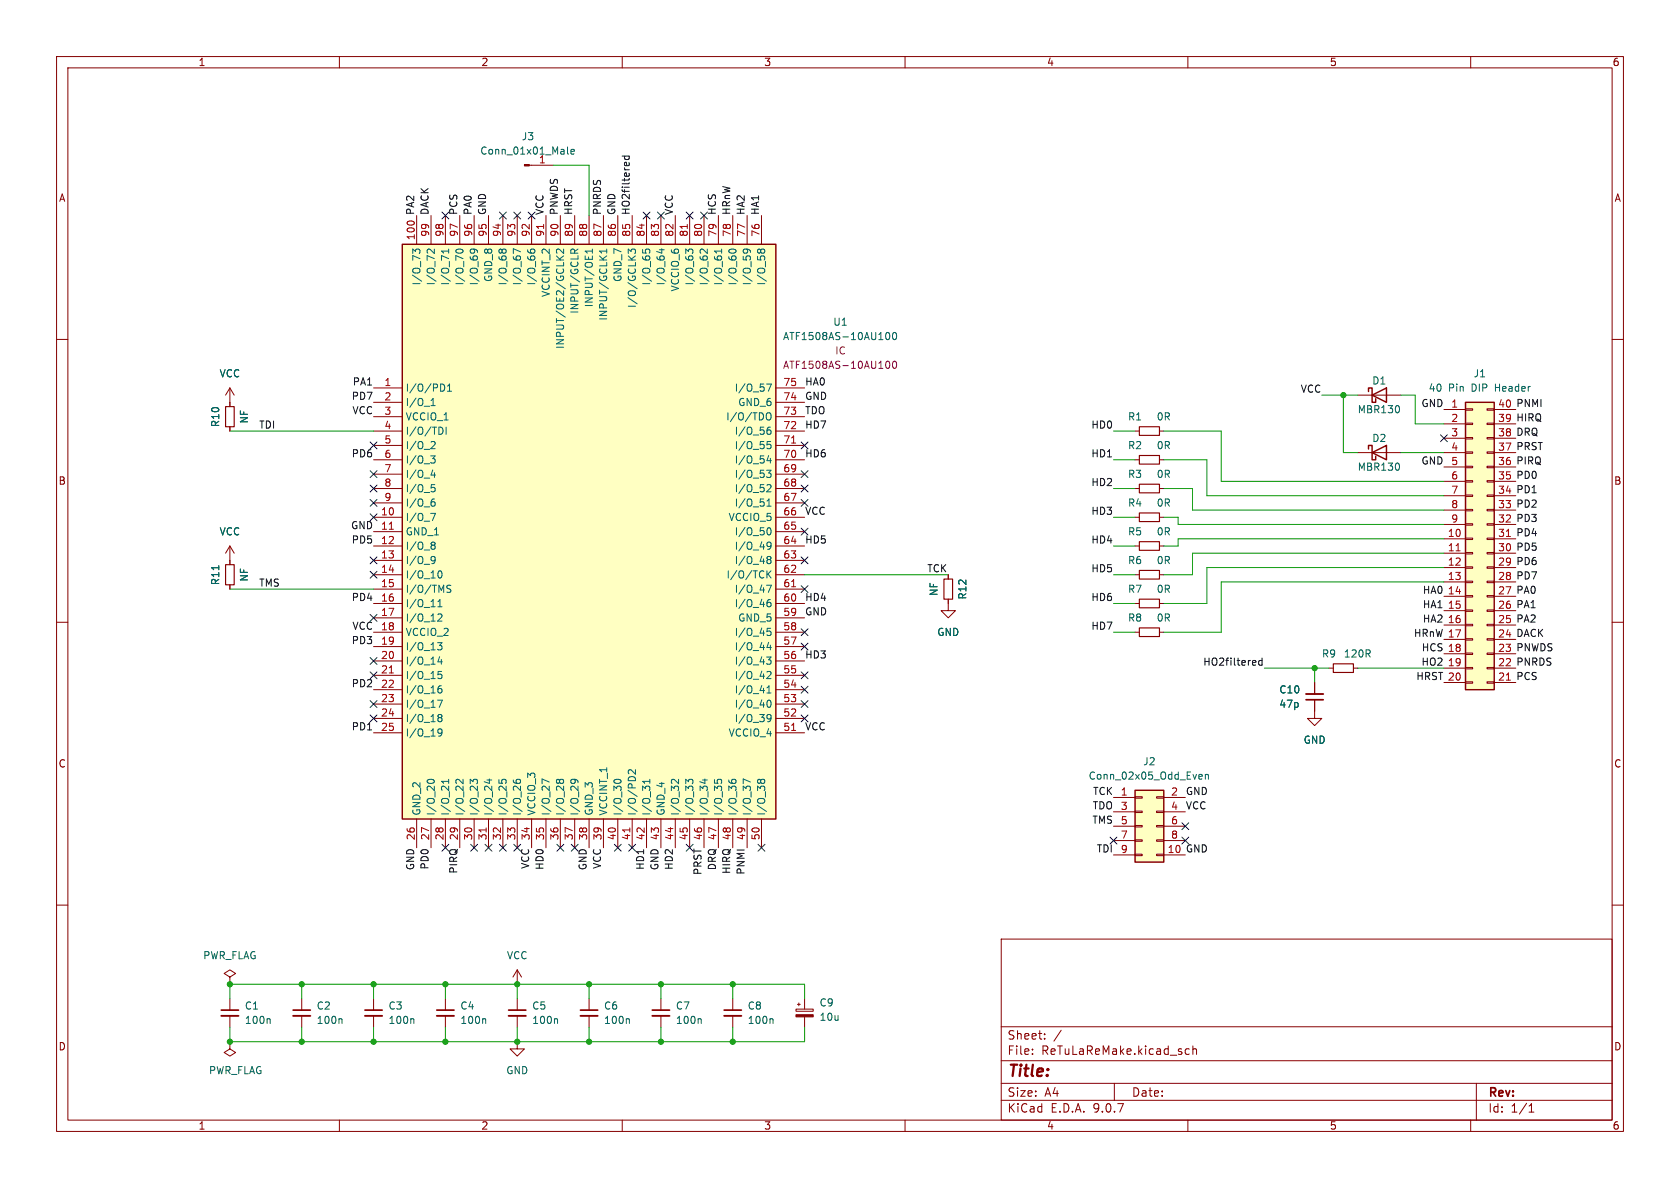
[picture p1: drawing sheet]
<svg xmlns="http://www.w3.org/2000/svg" width="297mm" height="210mm" viewBox="0 0 297 210" stroke-linecap="round" stroke-linejoin="round" font-family="sans-serif">
<g fill="none" stroke="#840000" stroke-width=".18">
<path d="M10 10h277v190h-277zM12 12h273v186h-273zM60 10v2M110 10v2M160 10v2M210 10v2M260 10v2M10 60h2M285 60h2M40.6 96.5l-.7 1.3M40.6 96.5l.8 1.3M40.6 96.5v2.6"/>
<path d="M200.7 91.4h.7M200.7 96.5h.7M205 91.4h.7M205 96.5h.7M10 110h2M167.6 105.9v2.1h1.3l-1.3 1.2-1.2-1.2h1.2M167.6 101.6v.8M200.7 101.6h.7M205 101.6h.7M234.9 118.1h.8M239.3 118.1h.7M285 110h2"/>
<path d="M232.4 123.7v3.3h1.3l-1.3 1.3-1.3-1.3h1.3M232.4 120.7v2M10 160h2M116.8 176.5v2.1M116.8 179.6v2M129.5 176.5v2.1M129.5 179.6v2M140.7 178.4h3.1v.4h-3.1zM141 177.5h.5M141.2 177.3v.5M142.2 176.5v1.9M142.2 179.8v1.8"/>
<path d="M177 166h108v32h-108zM285 160h2M60 198v2M110 198v2M160 198v2M177 194.5h108M177 191.5h108M177 187.5h108M177 181.5h108M182.5 186.3v.1M182.5 185.5v.1M184.7 183.6v.1"/>
<path d="M184.7 182.8v.1M187.6 182.1l-1.3 2M197 191.5v3M209.7 186.3h.5M209.7 185.5h.5M210 198v2M210.9 185.5l.2-.1 .4 .1v.9M210.9 184.9v1.5M260 198v2M261 191.5v6.5M270.3 196.6h.9M270.3 195.5l.4-.4v1.5"/>
</g>
<path d="M230.9 123.7h3M115.3 178.6h3.1M128 178.6h3.1" fill="none" stroke="#840000" stroke-width=".3"/>
<path d="M230.9 122.7h3M115.3 179.6h3.1M128 179.6h3.1" fill="none" stroke="#840000" stroke-width=".33"/>
<path d="M201.4 90.7h3.6v1.5h-3.6zM201.4 95.8h3.6v1.5h-3.6zM166.9 102.4h1.5v3.5h-1.5zM201.4 100.8h3.6v1.6h-3.6zM235.7 117.3h3.6v1.6h-3.6z" fill="none" stroke="#840000" stroke-width=".2"/>
<path d="M123.8 180.1l.2 .2v.6M136.5 180.1l.2 .2v.6" fill="none" stroke="#006464" stroke-width=".18"/>
<path d="M140.7 179.4h3.1v.4h-3.1z" fill="#840000" stroke="#840000" stroke-width=".18"/>
<path d="M200.7 139.7h5v12.7h-5z" fill="#ffffc2"/>
<path d="M200.7 139.7h5v12.7h-5z" fill="none" stroke="#840000" stroke-width=".25"/>
<g fill="none" stroke="#840000" stroke-width=".18">
<path d="M40.6 99.1v.7M40.6 103.4v.7M196.8 141h3.9M196.8 143.5h3.9M196.8 146.1h3.9M196.8 148.6h3.9M196.8 151.1h3.9M200.7 140.8h1.2v.3h-1.2zM200.7 143.4h1.2v.2h-1.2zM200.7 145.9h1.2v.3h-1.2zM200.7 148.5h1.2v.2h-1.2zM200.7 151h1.2v.3h-1.2z"/>
<path d="M204.5 140.8h1.2v.3h-1.2zM204.5 143.4h1.2v.2h-1.2zM204.5 145.9h1.2v.3h-1.2zM204.5 148.5h1.2v.2h-1.2zM204.5 151h1.2v.3h-1.2zM205.7 141h3.8M205.7 143.5h3.8M205.7 146.1h3.8M205.7 148.6h3.8M205.7 151.1h3.8"/>
</g>
<path d="M38.7 100v.7M212.1 136.9l.4 .1v.2l-.6 .1M212.5 137.7h-.4M213.1 137l.2-.1 .3 .1v.7M213.1 136.9v.8" fill="none" stroke="#006464" stroke-width=".18"/>
<path d="M39.9 99.8h1.5v3.6h-1.5z" fill="none" stroke="#840000" stroke-width=".2"/>
<path d="M259.1 71.1h5.1v50.8h-5.1z" fill="#ffffc2"/>
<path d="M259.1 71.1h5.1v50.8h-5.1z" fill="none" stroke="#840000" stroke-width=".25"/>
<g fill="none" stroke="#840000" stroke-width=".18">
<path d="M40.6 68.6v3.3M40.6 75.4v.8M40.6 68.6l-.7 1.3M40.6 68.6l.8 1.3M200.7 76.2h.7M205 76.2h.7M255.3 72.4h3.8M255.3 74.9h3.8M255.3 77.5h3.8M259.1 72.3h1.2v.2h-1.2zM259.1 74.8h1.2v.3h-1.2zM259.1 77.3h1.2v.3h-1.2z"/>
<path d="M259.1 79.9h1.2v.2h-1.2zM262.9 72.3h1.3v.2h-1.3zM262.9 74.8h1.3v.3h-1.3zM262.9 77.3h1.3v.3h-1.3zM262.9 79.9h1.3v.2h-1.3zM264.2 72.4h3.8M264.2 74.9h3.8M264.2 77.5h3.8M200.7 86.4h.7M200.7 81.3h.7M205 86.4h.7M205 81.3h.7"/>
<path d="M255.3 80h3.8M255.3 82.6h3.8M255.3 85.1h3.8M255.3 87.6h3.8M255.3 90.2h3.8M255.3 92.7h3.8M255.3 95.3h3.8M255.3 97.8h3.8M259.1 82.4h1.2v.3h-1.2zM259.1 85h1.2v.2h-1.2zM259.1 87.5h1.2v.3h-1.2zM259.1 90h1.2v.3h-1.2z"/>
<path d="M259.1 92.6h1.2v.2h-1.2zM259.1 95.1h1.2v.3h-1.2zM259.1 97.7h1.2v.2h-1.2zM262.9 82.4h1.3v.3h-1.3zM262.9 85h1.3v.2h-1.3zM262.9 87.5h1.3v.3h-1.3zM262.9 90h1.3v.3h-1.3zM262.9 92.6h1.3v.2h-1.3zM262.9 95.1h1.3v.3h-1.3zM262.9 97.7h1.3v.2h-1.3zM264.2 80h3.8M264.2 82.6h3.8"/>
<path d="M264.2 85.1h3.8M264.2 87.6h3.8M264.2 90.2h3.8M264.2 92.7h3.8M264.2 95.3h3.8M264.2 97.8h3.8M200.7 106.7h.7M200.7 111.8h.7M205 106.7h.7M205 111.8h.7M255.3 100.3h3.8M255.3 102.9h3.8"/>
<path d="M255.3 105.4h3.8M255.3 108h3.8M255.3 110.5h3.8M255.3 113h3.8M255.3 115.6h3.8M255.3 118.1h3.8M259.1 100.2h1.2v.3h-1.2zM259.1 102.7h1.2v.3h-1.2zM259.1 105.3h1.2v.2h-1.2zM259.1 107.8h1.2v.3h-1.2zM259.1 110.4h1.2v.2h-1.2zM259.1 112.9h1.2v.3h-1.2z"/>
<path d="M259.1 115.4h1.2v.3h-1.2zM259.1 118h1.2v.2h-1.2zM262.9 100.2h1.3v.3h-1.3zM262.9 102.7h1.3v.3h-1.3zM262.9 105.3h1.3v.2h-1.3zM262.9 107.8h1.3v.3h-1.3zM262.9 110.4h1.3v.2h-1.3zM262.9 112.9h1.3v.3h-1.3zM262.9 115.4h1.3v.3h-1.3zM262.9 118h1.3v.2h-1.3zM264.2 100.3h3.8M264.2 102.9h3.8"/>
<path d="M264.2 105.4h3.8M264.2 108h3.8M264.2 110.5h3.8M264.2 113h3.8M264.2 115.6h3.8M264.2 118.1h3.8M255.3 120.7h3.8M259.1 120.5h1.2v.3h-1.2zM262.9 120.5h1.3v.3h-1.3zM264.2 120.7h3.8"/>
</g>
<path d="M257.4 97.4h.7M266.3 94.8h.7M266.3 120.2h.7" fill="none" stroke="#a90000" stroke-width=".18"/>
<path d="M39.9 71.9h1.5v3.5h-1.5zM201.4 75.4h3.6v1.6h-3.6zM201.4 85.6h3.6v1.5h-3.6zM201.4 80.5h3.6v1.5h-3.6zM201.4 105.9h3.6v1.5h-3.6zM201.4 111h3.6v1.5h-3.6z" fill="none" stroke="#840000" stroke-width=".2"/>
<path d="M71.1 43.2h66.1v101.6h-66.1z" fill="#ffffc2"/>
<path d="M71.1 43.2h66.1v101.6h-66.1zM241.9 69.2v-.6h.7v2.5h.6v-.6M241.9 79.4v-.7h.7v2.6h.6v-.7M242.6 69.9l2.5-1.3v2.5zM242.6 80l2.5-1.3v2.6z" fill="none" stroke="#840000" stroke-width=".25"/>
<g fill="none" stroke="#840000" stroke-width=".18">
<path d="M73.7 38.1v5.1M76.2 38.1v5.1M78.7 38.1v5.1M81.3 38.1v5.1M83.8 38.1v5.1M86.4 38.1v5.1M88.9 38.1v5.1M91.4 38.1v5.1M93.6 29.2h4.2M94 38.1v5.1M96.5 38.1v5.1M99.1 38.1v5.1"/>
<path d="M101.6 38.1v5.1M104.1 38.1v5.1M106.7 38.1v5.1M109.2 38.1v5.1M111.8 38.1v5.1M114.3 38.1v5.1M116.8 38.1v5.1M119.4 38.1v5.1M121.9 38.1v5.1M124.5 38.1v5.1M127 38.1v5.1M129.5 38.1v5.1"/>
<path d="M132.1 38.1v5.1M134.6 38.1v5.1M40.6 71.1v.8M40.6 75.4v.8M66 68.6h5.1M66 71.1h5.1M66 73.7h5.1M66 76.2h5.1M66 78.7h5.1M137.2 68.6h5M137.2 71.1h5M137.2 73.7h5"/>
<path d="M137.2 76.2h5M137.2 78.7h5M240 69.9h7.6M40.6 99.1v.7M66 81.3h5.1M66 83.8h5.1M66 86.4h5.1M66 88.9h5.1M66 91.4h5.1M66 94h5.1M66 96.5h5.1M66 99.1h5.1"/>
<path d="M137.2 81.3h5M137.2 83.8h5M137.2 86.4h5M137.2 88.9h5M137.2 91.4h5M137.2 94h5M137.2 96.5h5M137.2 99.1h5M240 80h7.6M40.6 103.4v.7M66 101.6h5.1M66 104.1h5.1"/>
<path d="M66 106.7h5.1M66 109.2h5.1M66 111.8h5.1M66 114.3h5.1M66 116.8h5.1M66 119.4h5.1M137.2 101.6h5M137.2 104.1h5M137.2 106.7h5M137.2 109.2h5M137.2 111.8h5M137.2 114.3h5"/>
<path d="M137.2 116.8h5M137.2 119.4h5M167.6 101.6v.8M167.6 105.9v.8M66 121.9h5.1M66 124.5h5.1M66 127h5.1M66 129.5h5.1M137.2 121.9h5M137.2 124.5h5M137.2 127h5M137.2 129.5h5"/>
<path d="M232.4 120.7v2M232.4 123.7v2M73.7 144.8v5.1M76.2 144.8v5.1M78.7 144.8v5.1M81.3 144.8v5.1M83.8 144.8v5.1M86.4 144.8v5.1M88.9 144.8v5.1M91.4 144.8v5.1M94 144.8v5.1M96.5 144.8v5.1"/>
<path d="M99.1 144.8v5.1M101.6 144.8v5.1M104.1 144.8v5.1M106.7 144.8v5.1M109.2 144.8v5.1M111.8 144.8v5.1M114.3 144.8v5.1M116.8 144.8v5.1M119.4 144.8v5.1M121.9 144.8v5.1M124.5 144.8v5.1M127 144.8v5.1"/>
<path d="M129.5 144.8v5.1M132.1 144.8v5.1M134.6 144.8v5.1M40.6 172.7l1.1-.6-1.1-.6-1 .6 1 .6v1.3M40.6 174h.1M40.6 176.5v2.1M40.6 179.6v2M53.3 176.5v2.1M53.3 179.6v2M66 176.5v2.1M66 179.6v2M78.7 176.5v2.1"/>
<path d="M78.7 179.6v2M91.4 171.5v2.5M91.4 176.5v2.1M91.4 179.6v2M91.4 171.5l-.7 1.2M91.4 171.5l.8 1.2M104.1 176.5v2.1M104.1 179.6v2M40.6 184.2v1.2l1.1 .7-1.1 .6-1-.6 1-.7M40.6 184.2h.1M91.4 184.2v1.2h1.3l-1.3 1.3-1.2-1.3h1.2"/>
</g>
<g fill="none" stroke="#006464" stroke-width=".18">
<path d="M100.3 26v1.1l.2 .1M100.9 26.8l.6-.1v-.2l-.4-.1-.2 .2 .1 .6h.5M74.2 44.8v-.5l-.1-.2h-.5l-.1 .4-.5-.5v.8M76.8 44v.8l-.9-.8-.4 .3 .1 .5M79.3 44v.8M79.3 44.4h-1.3l.4 .4M80.8 44.7l-.2-.2a.68 .68 0 0 1 .6-.5 .68 .68 0 0 1 .7 .5l-.3 .2M83.7 44l.2 .3-.1 .4M84.4 44.6l-.1-.3a.86 .86 0 0 0-1.2 0l.2 .4M88.8 44.3l-.3-.3-.2 .2-.1 .3 .1 .2M88.8 44.3l.2-.3 .4 .1 .1 .2-.1 .4M88.8 44.5l-.2 .2"/>
<path d="M88.8 44.3v.2M88.8 44.5l.1 .2M92 44.5l-1.3-.5v.8M93.3 44.2v.3l.3 .2M93.9 44.7l-.1-.4 .2-.3 .5 .2 .1 .3-.2 .2M98.4 45.2l.7 .8M99.6 44v.8l-.9-.8-.3 .3 .1 .5M99.6 45.2l-.7 .6M100.9 44.8v-.5l.3-.3 .3 .2 .1 .6M102.2 44l-.6 .5M104.7 44.4h-1.3l.4 .4M104.7 44v.8"/>
<path d="M107.3 44.4h-1.3l.4 .4M107.3 44v.8M111.1 44.8v-.8l.5 .5 .1-.4h.5l.1 .2-.1 .5M111.1 45.2l.7 .8M112.3 45.2l-.7 .6M113.6 44.1v.6M114.2 44.7l-.1-.4 .2-.3 .5 .2v.5M116.6 44.2h.8M117 44v.8l-.9-.3M122.4 44.8l.1-.5-.1-.2h-.6l-.1 .4-.5-.5v.8M125 44v.8l-.9-.8-.3 .3 .1 .5M127.6 44.4h-1.3l.4 .4"/>
<path d="M127.6 44v.8M129.1 44.7l-.3-.2a.68 .68 0 0 1 .7-.5 .68 .68 0 0 1 .6 .5l-.2 .2M131.9 44l.3 .3-.1 .4M132.7 44.6l-.1-.3a.86 .86 0 0 0-1.2 0l.1 .4M134.5 44.3l-.3-.3-.2 .2-.1 .3 .2 .2M134.5 44.3l.2-.3 .4 .1 .1 .2-.1 .4M134.5 44.5l-.1 .2M134.5 44.3v.2M134.5 44.5l.1 .2M156.7 58.9l.2-.1a.68 .68 0 0 1 .4 .6 .68 .68 0 0 1-.4 .6l-.2-.1-.1-.3zM157.9 58.9l.2-.1a.68 .68 0 0 1 .4 .6 .68 .68 0 0 1-.4 .6l-.2-.1-.1-.3zM76.2 71.7h.7"/>
<path d="M76.2 70.8l.4-.4v1.3M76.4 78l.4 .1 .1 .3-.8 .9h.8M77.6 75.5a.64 .64 0 0 1 .7 .6 .64 .64 0 0 1-.7 .7M77.9 67.9a.64 .64 0 0 1 .7 .6 .64 .64 0 0 1-.7 .7M78.9 75.5v1.3M79.1 69.2h.7M79.1 68.3l.4-.4v1.3M135.5 73.2l.3-.2a.43 .43 0 0 1 .5 .4v.4a.42 .42 0 0 1-.4 .5 .42 .42 0 0 1-.4-.5zM135.5 67.9h.9l-.6 1.3M135.6 76.1l.5-.1 .2 .2-.1 .5-.4 .1-.2-.1M135.6 78h.6M135.6 78.6l.5-.1 .2 .3-.1 .5h-.6"/>
<path d="M136.2 75.5l-.4 .1-.2 .2M247.3 71.9v.8M38.7 100v.7M76.1 80.6h.8l-.4 .5 .4 .1v.4l-.2 .3h-.4M76.1 90.7h.9l-.6 1.3M76.2 84h.8M76.3 85.7h.6M76.4 86.2h.3l.2 .2-.1 .5h-.4M76.4 88.7h.3l.2 .2v.5l-.5 .1M76.4 95.8h.3l.2 .3-.2 .3M76.4 98.4l.5 .1a.84 .84 0 0 1-.3 1.1h-.3M76.4 96.4h.3"/>
<path d="M76.7 96.4l.2 .2v.3l-.1 .1-.4 .1M76.8 83.6v.8M76.8 88.2l-.4 .1M76.9 98.9l-.2 .3h-.3M135.5 83.1h.8l-.4 .5 .3 .1v.6l-.1 .1-.5-.1M135.6 85.8l.5-.1 .2 .3-.8 .9h.8M135.6 89.5h.7M135.6 88.6l.3-.4v1.3M135.6 96l.2-.2 .4 .2a.84 .84 0 0 1-.3 1.1h-.2M135.6 98.5l.2-.1h.4l.1 .3-.2 .2M135.6 93.5l.3-.2a.68 .68 0 0 1 .4 .6 .68 .68 0 0 1-.4 .7l-.3-.3M135.6 98.8l.2 .1"/>
<path d="M135.8 98.9h.3M135.8 98.9l-.2 .1M135.9 80.5l-.3 .9h.8M136.1 98.9l.2 .3-.1 .3-.1 .1-.5-.1M136.2 81v.9M136.3 96.4l-.2 .2-.5-.1M247.3 82.1v.8M77.4 113.6h.7l-.4 .5 .4 .1v.6l-.2 .1-.5-.1M77.4 108.7l.5-.2 .2 .4-.7 .9h.7M77.4 107.3h.7M77.4 106.4l.4-.4v1.3M77.5 101.2l.2-.3a.68 .68 0 0 1 .5 .6 .68 .68 0 0 1-.5 .7l-.2-.3"/>
<path d="M77.5 119.2h.4l.2 .2-.1 .5h-.5M77.5 118.7h.6M77.7 116.1l-.3 .9h.8M78 116.6v.8M79.7 103.5l-.5-.1-.2 .2v.3l.6 .3 .1 .3-.2 .2h-.5M135.5 103.4h.9l-.6 1.3M135.5 116.1h.8l-.4 .5 .3 .2v.5l-.1 .1h-.5M135.6 100.9v1.3M135.6 118.8l.5-.1 .2 .4-.8 .9h.8M135.6 106.6l.5-.1 .2 .2-.1 .5-.4 .1-.2-.2M135.6 111.6h.5l.2 .2-.1 .5h-.6M135.6 111.1h.6"/>
<path d="M135.8 101.5l.5 .7M135.9 113.5l-.3 1h.8M136.2 114v.9M136.2 106l-.4 .1-.2 .2M136.3 100.9l-.7 .7M75.8 138.4l-.3-.2a.68 .68 0 0 1 .6-.5 .68 .68 0 0 1 .7 .5l-.3 .2M77.4 123.8h.8l-.5 1.2M77.5 121.8l.4-.1 .2 .3-.1 .4-.3 .1-.2-.1M77.5 126.4l.2-.1 .3 .1 .1 .2-.2 .3M77.5 129l.2-.2 .4 .2a.84 .84 0 0 1-.3 1.1h-.3M77.5 126.7l.2 .2M77.7 126.9h.2"/>
<path d="M77.7 126.9l-.2 .1M77.9 126.9l.2 .2v.4l-.2 .1-.4-.1M78 121.2l-.3 .1-.2 .2M78.1 129.4l-.2 .2-.4-.1M79.3 137.8v.7M79.3 138.1h-1.3l.4 .4M81.9 137.8v.7l-.9-.7-.4 .2 .1 .5M84.3 138.5l.1-.5-.1-.2h-.6l-.1 .4-.5-.4v.7M86.1 137.9h.8M86.5 137.7v.8l-.9-.3M88.2 137.8v.6M88.8 138.4l-.1-.4 .2-.2 .5 .1v.5"/>
<path d="M90.7 137.9l.1 .3 .3 .2M91.4 138.4l-.2-.4 .3-.2 .5 .1v.3l-.1 .2M97.1 138.2l-1.3-.5v.8M98.9 138l-.2-.2-.3 .1v.3l.1 .2M98.9 138l.3-.2h.3l.1 .2-.1 .4M98.9 138.2l-.1 .2M98.9 138v.2M98.9 138.2l.1 .2M101.5 137.8l.2 .2-.1 .4M102.2 138.4l-.1-.4a.86 .86 0 0 0-1.2 0l.1 .4M108.8 138.4l-.3-.2a.68 .68 0 0 1 .7-.5 .68 .68 0 0 1 .6 .5l-.2 .2M111.1 137.5l.5-.2 .7 .2"/>
<path d="M112.3 136.1v.8l-.9-.8-.3 .2 .1 .5M114.9 138.1h-1.3l.4 .4M114.9 137.8v.7M120 137.8v.7l-.9-.7-.4 .2 .1 .5M122.4 138.5l.1-.5-.1-.2h-.6l-.1 .4-.5-.4v.7M124.2 137.9h.8M124.6 137.7v.8l-.9-.3M126.3 137.8v.6M126.9 138.4l-.1-.4 .2-.2 .5 .1v.5M128.8 137.9l.1 .3 .3 .2M129.5 138.4l-.2-.4 .3-.2 .5 .1v.3l-.1 .2M132.7 138.2l-1.3-.5v.8"/>
<path d="M134.5 138l-.3-.2-.2 .1-.1 .3 .2 .2M134.5 138l.2-.2h.4l.1 .2-.1 .4M134.5 138v.2M134.5 138.2l-.1 .2M134.5 138.2l.1 .2M135.6 122.5h.7M135.6 121.6l.3-.4v1.3M135.6 124l.3-.2a.68 .68 0 0 1 .4 .6 .68 .68 0 0 1-.4 .6l-.3-.2M135.6 126.4l.2-.1 .4 .1a.84 .84 0 0 1-.3 1.2h-.2M136.3 126.9l-.2 .2-.5-.1M47.6 180.1l.2 .2v.6M60.3 180.1l.2 .2v.6"/>
<path d="M73 180.1l.2 .2v.6M85.7 180.1l.2 .2v.6M98.4 180.1l.2 .2v.6M111.1 180.1l.2 .2v.6"/>
</g>
<path d="M96.1 39.7v.7M121.5 39.7v.7M139.9 78.3h.8M68.8 93.6h.7M68.8 119h.7M139.9 103.7h.8M139.9 129.1h.8M85.9 146.4v.7M111.3 146.4v.7" fill="none" stroke="#a90000" stroke-width=".18"/>
<path d="M156.7 64l.2-.1a.68 .68 0 0 1 .4 .6 .68 .68 0 0 1-.4 .6l-.2-.1-.1-.4zM157.9 64l.2-.1a.68 .68 0 0 1 .4 .6 .68 .68 0 0 1-.4 .6l-.2-.1-.1-.4z" fill="none" stroke="#840084" stroke-width=".18"/>
<path d="M39.1 178.6h3.1M51.8 178.6h3.1M64.5 178.6h3.1M77.2 178.6h3.1M89.9 178.6h3.1M102.6 178.6h3.1" fill="none" stroke="#840000" stroke-width=".3"/>
<path d="M39.1 179.6h3.1M51.8 179.6h3.1M64.5 179.6h3.1M77.2 179.6h3.1M89.9 179.6h3.1M102.6 179.6h3.1" fill="none" stroke="#840000" stroke-width=".33"/>
<path d="M92.7 29.1h.9v.2h-.9z" fill="#840000" stroke="#840000" stroke-width=".18"/>
<path d="M110 27.6h1.2M110.5 27.6l-.1 .4 .2 .2 .6-.1v-.5M223.1 116.3v1.3M223.1 116.8h-.3l-.3 .2 .1 .5h.5" fill="none" stroke="#0f0f0f" stroke-width=".18"/>
<g fill="none" stroke="#009600" stroke-width=".18">
<path d="M97.8 29.2h6.3v8.9M40.6 76.2h25.4M196.8 76.2h3.9M205.7 76.2h10.2v8.9h39.4M233.7 69.9h6.3M237.5 69.9v10.1h2.5M247.6 69.9h2.6v5h5.1M196.8 86.4h3.9M196.8 96.5h3.9M196.8 91.4h3.9M196.8 81.3h3.9M205.7 86.4h5.1v3.8h44.5"/>
<path d="M205.7 81.3h7.7v6.3h41.9M205.7 91.4h2.6v1.3h47M247.6 80h7.7M255.3 97.8h-44.5v3.8h-5.1M255.3 95.3h-47v1.2h-2.6M40.6 104.1h25.4M142.2 101.6h25.4M196.8 101.6h3.9M196.8 111.8h3.9M196.8 106.7h3.9M223.5 118.1h11.4M232.4 118.1v2.6"/>
<path d="M240 118.1h15.3M255.3 100.3h-41.9v6.4h-7.7M255.3 102.9h-39.4v8.9h-10.2M40.6 176.5v-2.5h101.6v2.5M53.3 174v2.5M66 174v2.5M78.7 174v2.5M91.4 174v2.5M104.1 174v2.5M116.8 174v2.5M129.5 174v2.5M40.6 181.6v2.6h101.6v-2.6"/>
<path d="M53.3 181.6v2.6M66 181.6v2.6M78.7 181.6v2.6M91.4 181.6v2.6M104.1 181.6v2.6M116.8 181.6v2.6M129.5 181.6v2.6"/>
</g>
<g fill="none" stroke="#000084" stroke-width=".18">
<path d="M78.1 37.5l1.2 1.2M79.3 37.5l-1.2 1.2M88.3 37.5l1.2 1.2M89.5 37.5l-1.2 1.2M90.8 37.5l1.2 1.2M92 37.5l-1.2 1.2M93.4 37.5l1.2 1.2M94.6 37.5l-1.2 1.2M113.7 37.5l1.2 1.2M114.9 37.5l-1.2 1.2M116.2 37.5l1.2 1.2M117.4 37.5l-1.2 1.2"/>
<path d="M121.3 37.5l1.2 1.2M122.5 37.5l-1.2 1.2M123.9 37.5l1.2 1.2M125.1 37.5l-1.2 1.2M65.4 78.1l1.2 1.2M66.6 78.1l-1.2 1.2M141.6 78.1l1.2 1.2M142.8 78.1l-1.2 1.2M254.7 76.9l1.2 1.2M255.9 76.9l-1.2 1.2M65.4 85.8l1.2 1.2M65.4 90.8l1.2 1.2"/>
<path d="M65.4 83.2l1.2 1.2M65.4 98.5l1.2 1.2M65.4 88.3l1.2 1.2M66.6 85.8l-1.2 1.2M66.6 88.3l-1.2 1.2M66.6 90.8l-1.2 1.2M66.6 83.2l-1.2 1.2M66.6 98.5l-1.2 1.2M141.6 88.3l1.2 1.2M141.6 98.5l1.2 1.2M141.6 83.2l1.2 1.2M141.6 93.4l1.2 1.2"/>
<path d="M141.6 85.8l1.2 1.2M142.8 93.4l-1.2 1.2M142.8 88.3l-1.2 1.2M142.8 98.5l-1.2 1.2M142.8 83.2l-1.2 1.2M142.8 85.8l-1.2 1.2M65.4 118.8l1.2 1.2M65.4 116.2l1.2 1.2M65.4 108.6l1.2 1.2M65.4 101l1.2 1.2M66.6 118.8l-1.2 1.2M66.6 116.2l-1.2 1.2"/>
<path d="M66.6 108.6l-1.2 1.2M66.6 101l-1.2 1.2M141.6 113.7l1.2 1.2M141.6 111.2l1.2 1.2M141.6 118.8l1.2 1.2M141.6 103.5l1.2 1.2M142.8 113.7l-1.2 1.2M142.8 111.2l-1.2 1.2M142.8 118.8l-1.2 1.2M142.8 103.5l-1.2 1.2M65.4 126.4l1.2 1.2M65.4 123.9l1.2 1.2"/>
<path d="M66.6 126.4l-1.2 1.2M66.6 123.9l-1.2 1.2M141.6 121.3l1.2 1.2M141.6 126.4l1.2 1.2M141.6 123.9l1.2 1.2M142.8 121.3l-1.2 1.2M142.8 126.4l-1.2 1.2M142.8 123.9l-1.2 1.2M78.1 149.3l1.2 1.2M79.3 149.3l-1.2 1.2M83.2 149.3l1.2 1.2M84.4 149.3l-1.2 1.2"/>
<path d="M85.8 149.3l1.2 1.2M87 149.3l-1.2 1.2M88.3 149.3l1.2 1.2M89.5 149.3l-1.2 1.2M90.8 149.3l1.2 1.2M92 149.3l-1.2 1.2M98.5 149.3l1.2 1.2M99.7 149.3l-1.2 1.2M101 149.3l1.2 1.2M102.2 149.3l-1.2 1.2M108.6 149.3l1.2 1.2M109.8 149.3l-1.2 1.2"/>
<path d="M111.2 149.3l1.2 1.2M112.4 149.3l-1.2 1.2M121.3 149.3l1.2 1.2M122.5 149.3l-1.2 1.2M134 149.3l1.2 1.2M135.2 149.3l-1.2 1.2M196.2 148l1.3 1.2M197.5 148l-1.3 1.2M208.9 148l1.3 1.2M208.9 145.4l1.3 1.3M210.2 148l-1.3 1.2M210.2 145.4l-1.3 1.3"/>
</g>
<g fill="#009600" stroke="#009600" stroke-width=".18">
<circle cx="40.6" cy="184.2" r=".46"/>
<circle cx="91.4" cy="174" r=".46"/>
<circle cx="66" cy="174" r=".46"/>
<circle cx="53.3" cy="174" r=".46"/>
<circle cx="40.6" cy="174" r=".46"/>
<circle cx="66" cy="184.2" r=".46"/>
<circle cx="53.3" cy="184.2" r=".46"/>
<circle cx="116.8" cy="174" r=".46"/>
<circle cx="129.5" cy="174" r=".46"/>
<circle cx="116.8" cy="184.2" r=".46"/>
<circle cx="129.5" cy="184.2" r=".46"/>
<circle cx="104.1" cy="174" r=".46"/>
<circle cx="104.1" cy="184.2" r=".46"/>
<circle cx="78.7" cy="174" r=".46"/>
<circle cx="91.4" cy="184.2" r=".46"/>
<circle cx="78.7" cy="184.2" r=".46"/>
<circle cx="232.4" cy="118.1" r=".46"/>
<circle cx="237.5" cy="69.9" r=".46"/>
</g>
<text font-size="2.8" fill="#840000" x="178" y="190.9">Title:</text>
<g font-size="2.1" fill="#840000">
<text x="178" y="184">Sheet:</text>
<text x="178" y="186.7">File:</text>
<text x="184.1" y="186.7">ReTuLaReMake.kicad_sch</text>
<text x="178" y="196.9">KiCad</text>
<text x="178" y="194.1">Size:</text>
<text x="184.7" y="194.1">A4</text>
<text x="185.7" y="196.9">E.D.A.</text>
<text x="193.3" y="196.9">9.0.7</text>
<text x="200" y="194.1">Date:</text>
<text x="263" y="194.3">Rev:</text>
<text x="263" y="196.9">Id:</text>
<text x="267.1" y="196.9">1/1</text>
</g>
<g font-size="1.8" fill="#840000">
<text x="35" y="11.9">1</text>
<text x="85" y="11.9">2</text>
<text x="135" y="11.9">3</text>
<text x="185" y="11.9">4</text>
<text x="235" y="11.9">5</text>
<text x="285" y="11.9">6</text>
<text x="10.3" y="35.9">A</text>
<text x="285.3" y="35.9">A</text>
<text x="10.3" y="85.9">B</text>
<text x="285.3" y="85.9">B</text>
<text x="10.3" y="135.9">C</text>
<text x="285.3" y="135.9">C</text>
<text x="10.3" y="185.9">D</text>
<text x="285.3" y="185.9">D</text>
<text x="35" y="199.9">1</text>
<text x="85" y="199.9">2</text>
<text x="135" y="199.9">3</text>
<text x="185" y="199.9">4</text>
<text x="235" y="199.9">5</text>
<text x="285" y="199.9">6</text>
</g>
<g font-size="1.8" fill="#006464">
<text x="84.8" y="27.5">Conn_01x01_Male</text>
<text x="92.2" y="25">J3</text>
<text x="95.2" y="29">1</text>
<text x="74.5" y="50.5" transform="rotate(-90 74.5 50.5)">I/O_73</text>
<text x="77.1" y="50.5" transform="rotate(-90 77.1 50.5)">I/O_72</text>
<text x="79.6" y="50.5" transform="rotate(-90 79.6 50.5)">I/O_71</text>
<text x="82.1" y="50.5" transform="rotate(-90 82.1 50.5)">I/O_70</text>
<text x="84.7" y="50.5" transform="rotate(-90 84.7 50.5)">I/O_69</text>
<text x="87.2" y="49.9" transform="rotate(-90 87.2 49.9)">GND_8</text>
<text x="89.8" y="50.5" transform="rotate(-90 89.8 50.5)">I/O_68</text>
<text x="92.3" y="50.5" transform="rotate(-90 92.3 50.5)">I/O_67</text>
<text x="94.8" y="50.5" transform="rotate(-90 94.8 50.5)">I/O_66</text>
<text x="97.4" y="52.6" transform="rotate(-90 97.4 52.6)">VCCINT_2</text>
<text x="110.1" y="49.9" transform="rotate(-90 110.1 49.9)">GND_7</text>
<text x="115.2" y="50.5" transform="rotate(-90 115.2 50.5)">I/O_65</text>
<text x="117.7" y="50.5" transform="rotate(-90 117.7 50.5)">I/O_64</text>
<text x="120.2" y="51.6" transform="rotate(-90 120.2 51.6)">VCCIO_6</text>
<text x="122.8" y="50.5" transform="rotate(-90 122.8 50.5)">I/O_63</text>
<text x="125.3" y="50.5" transform="rotate(-90 125.3 50.5)">I/O_62</text>
<text x="127.9" y="50.5" transform="rotate(-90 127.9 50.5)">I/O_61</text>
<text x="130.4" y="50.5" transform="rotate(-90 130.4 50.5)">I/O_60</text>
<text x="132.9" y="50.5" transform="rotate(-90 132.9 50.5)">I/O_59</text>
<text x="135.5" y="50.5" transform="rotate(-90 135.5 50.5)">I/O_58</text>
<text x="102.5" y="55.6" transform="rotate(-90 102.5 55.6)">INPUT/GCLR</text>
<text x="105" y="54.4" transform="rotate(-90 105 54.4)">INPUT/OE1</text>
<text x="107.5" y="56.8" transform="rotate(-90 107.5 56.8)">INPUT/GCLK1</text>
<text x="112.6" y="54.5" transform="rotate(-90 112.6 54.5)">I/O/GCLK3</text>
<text x="147.2" y="57.8">U1</text>
<text x="99.9" y="61.8" transform="rotate(-90 99.9 61.8)">INPUT/OE2/GCLK2</text>
<text x="138.3" y="60.3">ATF1508AS-10AU100</text>
<text x="38.7" y="66.9">VCC</text>
<text x="71.6" y="69.4">I/O/PD1</text>
<text x="71.6" y="72">I/O_1</text>
<text x="129.8" y="69.4">I/O_57</text>
<text x="130.4" y="72">GND_6</text>
<text x="242.5" y="68.2">D1</text>
<text x="252.5" y="69.4">40</text>
<text x="256.1" y="69.4">Pin</text>
<text x="260.3" y="69.4">DIP</text>
<text x="260.4" y="66.9">J1</text>
<text x="264.6" y="69.4">Header</text>
<text x="39" y="75.6" transform="rotate(-90 39 75.6)">R10</text>
<text x="44" y="75" transform="rotate(-90 44 75)">NF</text>
<text x="71.6" y="74.5">VCCIO_1</text>
<text x="71.6" y="77.1">I/O/TDI</text>
<text x="128.3" y="74.5">I/O/TDO</text>
<text x="129.8" y="77.1">I/O_56</text>
<text x="199.3" y="74.5">R1</text>
<text x="204.4" y="74.5">0R</text>
<text x="239.9" y="73.3">MBR130</text>
<text x="71.6" y="79.6">I/O_2</text>
<text x="71.6" y="82.1">I/O_3</text>
<text x="129.8" y="79.6">I/O_55</text>
<text x="129.8" y="82.1">I/O_54</text>
<text x="199.3" y="79.6">R2</text>
<text x="204.4" y="79.6">0R</text>
<text x="239.9" y="83.4">MBR130</text>
<text x="242.5" y="78.3">D2</text>
<text x="71.6" y="84.7">I/O_4</text>
<text x="71.6" y="87.2">I/O_5</text>
<text x="71.6" y="89.8">I/O_6</text>
<text x="129.8" y="84.7">I/O_53</text>
<text x="129.8" y="87.2">I/O_52</text>
<text x="129.8" y="89.8">I/O_51</text>
<text x="199.3" y="89.8">R4</text>
<text x="199.3" y="84.7">R3</text>
<text x="204.4" y="89.8">0R</text>
<text x="204.4" y="84.7">0R</text>
<text x="38.7" y="94.8">VCC</text>
<text x="71.6" y="92.3">I/O_7</text>
<text x="71.6" y="94.8">GND_1</text>
<text x="128.7" y="92.3">VCCIO_5</text>
<text x="129.8" y="94.8">I/O_50</text>
<text x="199.3" y="94.8">R5</text>
<text x="204.4" y="94.8">0R</text>
<text x="71.6" y="97.4">I/O_8</text>
<text x="71.6" y="99.9">I/O_9</text>
<text x="129.8" y="97.4">I/O_49</text>
<text x="129.8" y="99.9">I/O_48</text>
<text x="199.3" y="99.9">R6</text>
<text x="204.4" y="99.9">0R</text>
<text x="39" y="103.5" transform="rotate(-90 39 103.5)">R11</text>
<text x="44" y="102.9" transform="rotate(-90 44 102.9)">NF</text>
<text x="71.6" y="102.5">I/O_10</text>
<text x="71.6" y="105">I/O/TMS</text>
<text x="71.6" y="107.5">I/O_11</text>
<text x="128.3" y="102.5">I/O/TCK</text>
<text x="129.8" y="105">I/O_47</text>
<text x="129.8" y="107.5">I/O_46</text>
<text x="166" y="105.5" transform="rotate(-90 166 105.5)">NF</text>
<text x="171" y="106.1" transform="rotate(-90 171 106.1)">R12</text>
<text x="199.3" y="105">R7</text>
<text x="204.4" y="105">0R</text>
<text x="71.6" y="110.1">I/O_12</text>
<text x="71.6" y="112.6">VCCIO_2</text>
<text x="129.8" y="112.6">I/O_45</text>
<text x="130.4" y="110.1">GND_5</text>
<text x="165.6" y="112.6">GND</text>
<text x="199.3" y="110.1">R8</text>
<text x="204.4" y="110.1">0R</text>
<text x="71.6" y="115.2">I/O_13</text>
<text x="71.6" y="117.7">I/O_14</text>
<text x="129.8" y="115.2">I/O_44</text>
<text x="129.8" y="117.7">I/O_43</text>
<text x="233.6" y="116.4">R9</text>
<text x="237.5" y="116.4">120R</text>
<text x="71.6" y="120.2">I/O_15</text>
<text x="71.6" y="122.8">I/O_16</text>
<text x="71.6" y="125.3">I/O_17</text>
<text x="129.8" y="120.2">I/O_42</text>
<text x="129.8" y="122.8">I/O_41</text>
<text x="129.8" y="125.3">I/O_40</text>
<text x="226.1" y="122.8">C10</text>
<text x="226.1" y="125.3">47p</text>
<text x="71.6" y="127.9">I/O_18</text>
<text x="71.6" y="130.4">I/O_19</text>
<text x="128.7" y="130.4">VCCIO_4</text>
<text x="129.8" y="127.9">I/O_39</text>
<text x="230.4" y="131.7">GND</text>
<text x="202" y="135.5">J2</text>
<text x="192.4" y="138">Conn_02x05_Odd_Even</text>
<text x="74.5" y="144.3" transform="rotate(-90 74.5 144.3)">GND_2</text>
<text x="77.1" y="144.3" transform="rotate(-90 77.1 144.3)">I/O_20</text>
<text x="79.6" y="144.3" transform="rotate(-90 79.6 144.3)">I/O_21</text>
<text x="82.1" y="144.3" transform="rotate(-90 82.1 144.3)">I/O_22</text>
<text x="84.7" y="144.3" transform="rotate(-90 84.7 144.3)">I/O_23</text>
<text x="87.2" y="144.3" transform="rotate(-90 87.2 144.3)">I/O_24</text>
<text x="89.8" y="144.3" transform="rotate(-90 89.8 144.3)">I/O_25</text>
<text x="92.3" y="144.3" transform="rotate(-90 92.3 144.3)">I/O_26</text>
<text x="94.8" y="144.3" transform="rotate(-90 94.8 144.3)">VCCIO_3</text>
<text x="97.4" y="144.3" transform="rotate(-90 97.4 144.3)">I/O_27</text>
<text x="99.9" y="144.3" transform="rotate(-90 99.9 144.3)">I/O_28</text>
<text x="102.5" y="144.3" transform="rotate(-90 102.5 144.3)">I/O_29</text>
<text x="105" y="144.3" transform="rotate(-90 105 144.3)">GND_3</text>
<text x="107.5" y="144.3" transform="rotate(-90 107.5 144.3)">VCCINT_1</text>
<text x="110.1" y="144.3" transform="rotate(-90 110.1 144.3)">I/O_30</text>
<text x="112.6" y="144.3" transform="rotate(-90 112.6 144.3)">I/O/PD2</text>
<text x="115.2" y="144.3" transform="rotate(-90 115.2 144.3)">I/O_31</text>
<text x="117.7" y="144.3" transform="rotate(-90 117.7 144.3)">GND_4</text>
<text x="120.2" y="144.3" transform="rotate(-90 120.2 144.3)">I/O_32</text>
<text x="122.8" y="144.3" transform="rotate(-90 122.8 144.3)">I/O_33</text>
<text x="125.3" y="144.3" transform="rotate(-90 125.3 144.3)">I/O_34</text>
<text x="127.9" y="144.3" transform="rotate(-90 127.9 144.3)">I/O_35</text>
<text x="130.4" y="144.3" transform="rotate(-90 130.4 144.3)">I/O_36</text>
<text x="132.9" y="144.3" transform="rotate(-90 132.9 144.3)">I/O_37</text>
<text x="135.5" y="144.3" transform="rotate(-90 135.5 144.3)">I/O_38</text>
<text x="35.8" y="169.8">PWR_FLAG</text>
<text x="89.5" y="169.8">VCC</text>
<text x="43.2" y="178.7">C1</text>
<text x="55.9" y="178.7">C2</text>
<text x="68.6" y="178.7">C3</text>
<text x="81.3" y="178.7">C4</text>
<text x="94" y="178.7">C5</text>
<text x="106.7" y="178.7">C6</text>
<text x="119.4" y="178.7">C7</text>
<text x="132.1" y="178.7">C8</text>
<text x="144.8" y="178.1">C9</text>
<text x="43.2" y="181.2">100n</text>
<text x="55.9" y="181.2">100n</text>
<text x="68.6" y="181.2">100n</text>
<text x="81.3" y="181.2">100n</text>
<text x="94" y="181.2">100n</text>
<text x="106.7" y="181.2">100n</text>
<text x="119.4" y="181.2">100n</text>
<text x="132.1" y="181.2">100n</text>
<text x="144.8" y="180.7">10u</text>
<text x="36.8" y="190.1">PWR_FLAG</text>
<text x="89.4" y="190.1">GND</text>
</g>
<g font-size="1.8" fill="#0f0f0f">
<text x="73.3" y="38.1" transform="rotate(-90 73.3 38.1)">PA2</text>
<text x="75.9" y="38.1" transform="rotate(-90 75.9 38.1)">DACK</text>
<text x="80.9" y="38.1" transform="rotate(-90 80.9 38.1)">PCS</text>
<text x="83.5" y="38.1" transform="rotate(-90 83.5 38.1)">PA0</text>
<text x="86" y="38.1" transform="rotate(-90 86 38.1)">GND</text>
<text x="96.2" y="38.1" transform="rotate(-90 96.2 38.1)">VCC</text>
<text x="98.7" y="38.1" transform="rotate(-90 98.7 38.1)">PNWDS</text>
<text x="101.3" y="38.1" transform="rotate(-90 101.3 38.1)">HRST</text>
<text x="106.3" y="38.1" transform="rotate(-90 106.3 38.1)">PNRDS</text>
<text x="108.9" y="38.1" transform="rotate(-90 108.9 38.1)">GND</text>
<text x="111.4" y="38.1" transform="rotate(-90 111.4 38.1)">HO2filtered</text>
<text x="119" y="38.1" transform="rotate(-90 119 38.1)">VCC</text>
<text x="126.7" y="38.1" transform="rotate(-90 126.7 38.1)">HCS</text>
<text x="129.2" y="38.1" transform="rotate(-90 129.2 38.1)">HRnW</text>
<text x="131.7" y="38.1" transform="rotate(-90 131.7 38.1)">HA2</text>
<text x="134.3" y="38.1" transform="rotate(-90 134.3 38.1)">HA1</text>
<text x="62.1" y="70.8">PD7</text>
<text x="62.3" y="68.2">PA1</text>
<text x="142.2" y="70.8">GND</text>
<text x="142.2" y="68.2">HA0</text>
<text x="229.8" y="69.5">VCC</text>
<text x="45.7" y="75.9">TDI</text>
<text x="62.2" y="73.3">VCC</text>
<text x="142.2" y="73.3">TDO</text>
<text x="142.2" y="75.9">HD7</text>
<text x="192.8" y="75.9">HD0</text>
<text x="251.2" y="72">GND</text>
<text x="268" y="72">PNMI</text>
<text x="268" y="74.6">HIRQ</text>
<text x="268" y="77.1">DRQ</text>
<text x="62.1" y="80.9">PD6</text>
<text x="142.2" y="80.9">HD6</text>
<text x="192.8" y="80.9">HD1</text>
<text x="251.2" y="82.2">GND</text>
<text x="268" y="79.7">PRST</text>
<text x="268" y="82.2">PIRQ</text>
<text x="192.8" y="86">HD2</text>
<text x="268" y="84.7">PD0</text>
<text x="268" y="87.3">PD1</text>
<text x="268" y="89.8">PD2</text>
<text x="62" y="93.6">GND</text>
<text x="142.2" y="91.1">VCC</text>
<text x="192.8" y="91.1">HD3</text>
<text x="268" y="94.9">PD4</text>
<text x="268" y="92.4">PD3</text>
<text x="62.1" y="96.2">PD5</text>
<text x="142.2" y="96.2">HD5</text>
<text x="163.8" y="101.3">TCK</text>
<text x="192.8" y="101.3">HD5</text>
<text x="192.8" y="96.2">HD4</text>
<text x="268" y="97.4">PD5</text>
<text x="268" y="100">PD6</text>
<text x="45.7" y="103.8">TMS</text>
<text x="62.1" y="106.3">PD4</text>
<text x="142.2" y="106.3">HD4</text>
<text x="192.8" y="106.3">HD6</text>
<text x="251.4" y="105.1">HA0</text>
<text x="251.4" y="107.6">HA1</text>
<text x="268" y="107.6">PA1</text>
<text x="268" y="105.1">PA0</text>
<text x="268" y="102.5">PD7</text>
<text x="62.1" y="114">PD3</text>
<text x="62.2" y="111.4">VCC</text>
<text x="142.2" y="108.9">GND</text>
<text x="192.8" y="111.4">HD7</text>
<text x="249.9" y="112.7">HRnW 17</text>
<text x="251.4" y="110.1">HA2</text>
<text x="268" y="112.7">DACK</text>
<text x="268" y="110.1">PA2</text>
<text x="142.2" y="116.5">HD3</text>
<text x="212.6" y="117.8">HO2filtered</text>
<text x="251.2" y="117.8">HO2</text>
<text x="251.3" y="115.2">HCS 18</text>
<text x="268" y="115.2">PNWDS</text>
<text x="268" y="117.8">PNRDS</text>
<text x="62.1" y="121.6">PD2</text>
<text x="250.3" y="120.3">HRST 20</text>
<text x="268" y="120.3">PCS</text>
<text x="62.1" y="129.2">PD1</text>
<text x="142.2" y="129.2">VCC</text>
<text x="193.1" y="143.2">TDO 3</text>
<text x="193.1" y="140.6">TCK</text>
<text x="209.5" y="140.6">GND</text>
<text x="209.5" y="143.2">VCC</text>
<text x="193" y="145.7">TMS</text>
<text x="73.3" y="153.9" transform="rotate(-90 73.3 153.9)">GND</text>
<text x="75.9" y="153.8" transform="rotate(-90 75.9 153.8)">PD0</text>
<text x="80.9" y="154.5" transform="rotate(-90 80.9 154.5)">PIRQ</text>
<text x="93.6" y="153.7" transform="rotate(-90 93.6 153.7)">VCC</text>
<text x="96.2" y="153.9" transform="rotate(-90 96.2 153.9)">HD0</text>
<text x="103.8" y="153.9" transform="rotate(-90 103.8 153.9)">GND</text>
<text x="106.3" y="153.7" transform="rotate(-90 106.3 153.7)">VCC</text>
<text x="114" y="153.9" transform="rotate(-90 114 153.9)">HD1</text>
<text x="116.5" y="153.9" transform="rotate(-90 116.5 153.9)">GND</text>
<text x="119" y="153.9" transform="rotate(-90 119 153.9)">HD2</text>
<text x="124.1" y="154.8" transform="rotate(-90 124.1 154.8)">PRST</text>
<text x="126.7" y="153.9" transform="rotate(-90 126.7 153.9)">DRQ</text>
<text x="129.2" y="154.6" transform="rotate(-90 129.2 154.6)">HIRQ</text>
<text x="131.7" y="154.7" transform="rotate(-90 131.7 154.7)">PNMI</text>
<text x="193.8" y="150.8">TDI</text>
<text x="209.5" y="150.8">GND</text>
</g>
<g font-size="1.8" fill="#a90000">
<text x="75.9" y="42" transform="rotate(-90 75.9 42)">99</text>
<text x="78.5" y="42" transform="rotate(-90 78.5 42)">98</text>
<text x="81" y="42" transform="rotate(-90 81 42)">97</text>
<text x="83.6" y="42" transform="rotate(-90 83.6 42)">96</text>
<text x="86.1" y="42" transform="rotate(-90 86.1 42)">95</text>
<text x="88.6" y="42" transform="rotate(-90 88.6 42)">94</text>
<text x="91.2" y="42" transform="rotate(-90 91.2 42)">93</text>
<text x="93.7" y="42" transform="rotate(-90 93.7 42)">92</text>
<text x="96.3" y="42" transform="rotate(-90 96.3 42)">91</text>
<text x="98.8" y="42" transform="rotate(-90 98.8 42)">90</text>
<text x="101.3" y="42" transform="rotate(-90 101.3 42)">89</text>
<text x="103.9" y="42" transform="rotate(-90 103.9 42)">88</text>
<text x="106.4" y="42" transform="rotate(-90 106.4 42)">87</text>
<text x="109" y="42" transform="rotate(-90 109 42)">86</text>
<text x="111.5" y="42" transform="rotate(-90 111.5 42)">85</text>
<text x="114" y="42" transform="rotate(-90 114 42)">84</text>
<text x="116.6" y="42" transform="rotate(-90 116.6 42)">83</text>
<text x="119.1" y="42" transform="rotate(-90 119.1 42)">82</text>
<text x="121.7" y="42" transform="rotate(-90 121.7 42)">81</text>
<text x="124.2" y="42" transform="rotate(-90 124.2 42)">80</text>
<text x="126.7" y="42" transform="rotate(-90 126.7 42)">79</text>
<text x="129.3" y="42" transform="rotate(-90 129.3 42)">78</text>
<text x="131.8" y="42" transform="rotate(-90 131.8 42)">77</text>
<text x="134.4" y="42" transform="rotate(-90 134.4 42)">76</text>
<text x="73.4" y="42.6" transform="rotate(-90 73.4 42.6)">100</text>
<text x="67.9" y="68.3">1</text>
<text x="67.9" y="70.9">2</text>
<text x="138.4" y="68.3">75</text>
<text x="138.4" y="70.9">74</text>
<text x="67.9" y="73.4">3</text>
<text x="67.9" y="75.9">4</text>
<text x="138.4" y="73.4">73</text>
<text x="138.4" y="75.9">72</text>
<text x="256.5" y="72.1">1</text>
<text x="256.5" y="74.7">2</text>
<text x="256.5" y="77.2">3</text>
<text x="264.8" y="72.1">40</text>
<text x="264.8" y="74.7">39</text>
<text x="264.8" y="77.2">38</text>
<text x="67.9" y="78.5">5</text>
<text x="67.9" y="81">6</text>
<text x="67.9" y="83.6">7</text>
<text x="138.4" y="78.5">71</text>
<text x="138.4" y="81">70</text>
<text x="138.4" y="83.6">69</text>
<text x="256.5" y="79.8">4</text>
<text x="256.5" y="82.3">5</text>
<text x="264.8" y="79.8">37</text>
<text x="264.8" y="82.3">36</text>
<text x="67.9" y="86.1">8</text>
<text x="67.9" y="88.6">9</text>
<text x="138.4" y="86.1">68</text>
<text x="138.4" y="88.6">67</text>
<text x="256.5" y="84.8">6</text>
<text x="256.5" y="87.4">7</text>
<text x="256.5" y="89.9">8</text>
<text x="264.8" y="84.8">35</text>
<text x="264.8" y="87.4">34</text>
<text x="264.8" y="89.9">33</text>
<text x="67.3" y="91.2">10</text>
<text x="67.3" y="93.7">11</text>
<text x="138.4" y="91.2">66</text>
<text x="138.4" y="93.7">65</text>
<text x="255.9" y="95">10</text>
<text x="256.5" y="92.5">9</text>
<text x="264.8" y="92.5">32</text>
<text x="264.8" y="95">31</text>
<text x="67.3" y="96.3">12</text>
<text x="67.3" y="98.8">13</text>
<text x="67.3" y="101.3">14</text>
<text x="138.4" y="96.3">64</text>
<text x="138.4" y="98.8">63</text>
<text x="138.4" y="101.3">62</text>
<text x="255.9" y="97.5">11</text>
<text x="255.9" y="100.1">12</text>
<text x="264.8" y="97.5">30</text>
<text x="264.8" y="100.1">29</text>
<text x="67.3" y="103.9">15</text>
<text x="67.3" y="106.4">16</text>
<text x="138.4" y="103.9">61</text>
<text x="138.4" y="106.4">60</text>
<text x="255.9" y="102.6">13</text>
<text x="255.9" y="105.2">14</text>
<text x="255.9" y="107.7">15</text>
<text x="264.8" y="102.6">28</text>
<text x="264.8" y="105.2">27</text>
<text x="264.8" y="107.7">26</text>
<text x="67.3" y="109">17</text>
<text x="67.3" y="111.5">18</text>
<text x="138.4" y="109">59</text>
<text x="138.4" y="111.5">58</text>
<text x="255.9" y="110.2">16</text>
<text x="264.8" y="110.2">25</text>
<text x="264.8" y="112.8">24</text>
<text x="67.3" y="114">19</text>
<text x="67.3" y="116.6">20</text>
<text x="67.3" y="119.1">21</text>
<text x="138.4" y="114">57</text>
<text x="138.4" y="116.6">56</text>
<text x="138.4" y="119.1">55</text>
<text x="255.9" y="117.9">19</text>
<text x="264.8" y="115.3">23</text>
<text x="264.8" y="117.9">22</text>
<text x="67.3" y="121.7">22</text>
<text x="67.3" y="124.2">23</text>
<text x="138.4" y="121.7">54</text>
<text x="138.4" y="124.2">53</text>
<text x="264.8" y="120.4">21</text>
<text x="67.3" y="126.7">24</text>
<text x="67.3" y="129.3">25</text>
<text x="138.4" y="126.7">52</text>
<text x="138.4" y="129.3">51</text>
<text x="198" y="140.7">1</text>
<text x="206.9" y="140.7">2</text>
<text x="206.9" y="143.3">4</text>
<text x="73.4" y="148.6" transform="rotate(-90 73.4 148.6)">26</text>
<text x="75.9" y="148.6" transform="rotate(-90 75.9 148.6)">27</text>
<text x="78.5" y="148.6" transform="rotate(-90 78.5 148.6)">28</text>
<text x="81" y="148.6" transform="rotate(-90 81 148.6)">29</text>
<text x="83.6" y="148.6" transform="rotate(-90 83.6 148.6)">30</text>
<text x="86.1" y="148.6" transform="rotate(-90 86.1 148.6)">31</text>
<text x="88.6" y="148.6" transform="rotate(-90 88.6 148.6)">32</text>
<text x="91.2" y="148.6" transform="rotate(-90 91.2 148.6)">33</text>
<text x="93.7" y="148.6" transform="rotate(-90 93.7 148.6)">34</text>
<text x="96.3" y="148.6" transform="rotate(-90 96.3 148.6)">35</text>
<text x="98.8" y="148.6" transform="rotate(-90 98.8 148.6)">36</text>
<text x="101.3" y="148.6" transform="rotate(-90 101.3 148.6)">37</text>
<text x="103.9" y="148.6" transform="rotate(-90 103.9 148.6)">38</text>
<text x="106.4" y="148.6" transform="rotate(-90 106.4 148.6)">39</text>
<text x="109" y="148.6" transform="rotate(-90 109 148.6)">40</text>
<text x="111.5" y="148.6" transform="rotate(-90 111.5 148.6)">41</text>
<text x="114" y="148.6" transform="rotate(-90 114 148.6)">42</text>
<text x="116.6" y="148.6" transform="rotate(-90 116.6 148.6)">43</text>
<text x="119.1" y="148.6" transform="rotate(-90 119.1 148.6)">44</text>
<text x="121.7" y="148.6" transform="rotate(-90 121.7 148.6)">45</text>
<text x="124.2" y="148.6" transform="rotate(-90 124.2 148.6)">46</text>
<text x="126.7" y="148.6" transform="rotate(-90 126.7 148.6)">47</text>
<text x="129.3" y="148.6" transform="rotate(-90 129.3 148.6)">48</text>
<text x="131.8" y="148.6" transform="rotate(-90 131.8 148.6)">49</text>
<text x="134.4" y="148.6" transform="rotate(-90 134.4 148.6)">50</text>
<text x="198" y="145.8">5</text>
<text x="198" y="148.3">7</text>
<text x="206.9" y="145.8">6</text>
<text x="206.9" y="148.3">8</text>
<text x="198" y="150.9">9</text>
<text x="206.3" y="150.9">10</text>
</g>
<g font-size="1.8" fill="#840084">
<text x="138.3" y="65.4">ATF1508AS-10AU100</text>
<text x="147.6" y="62.9">IC</text>
</g>
</svg>
